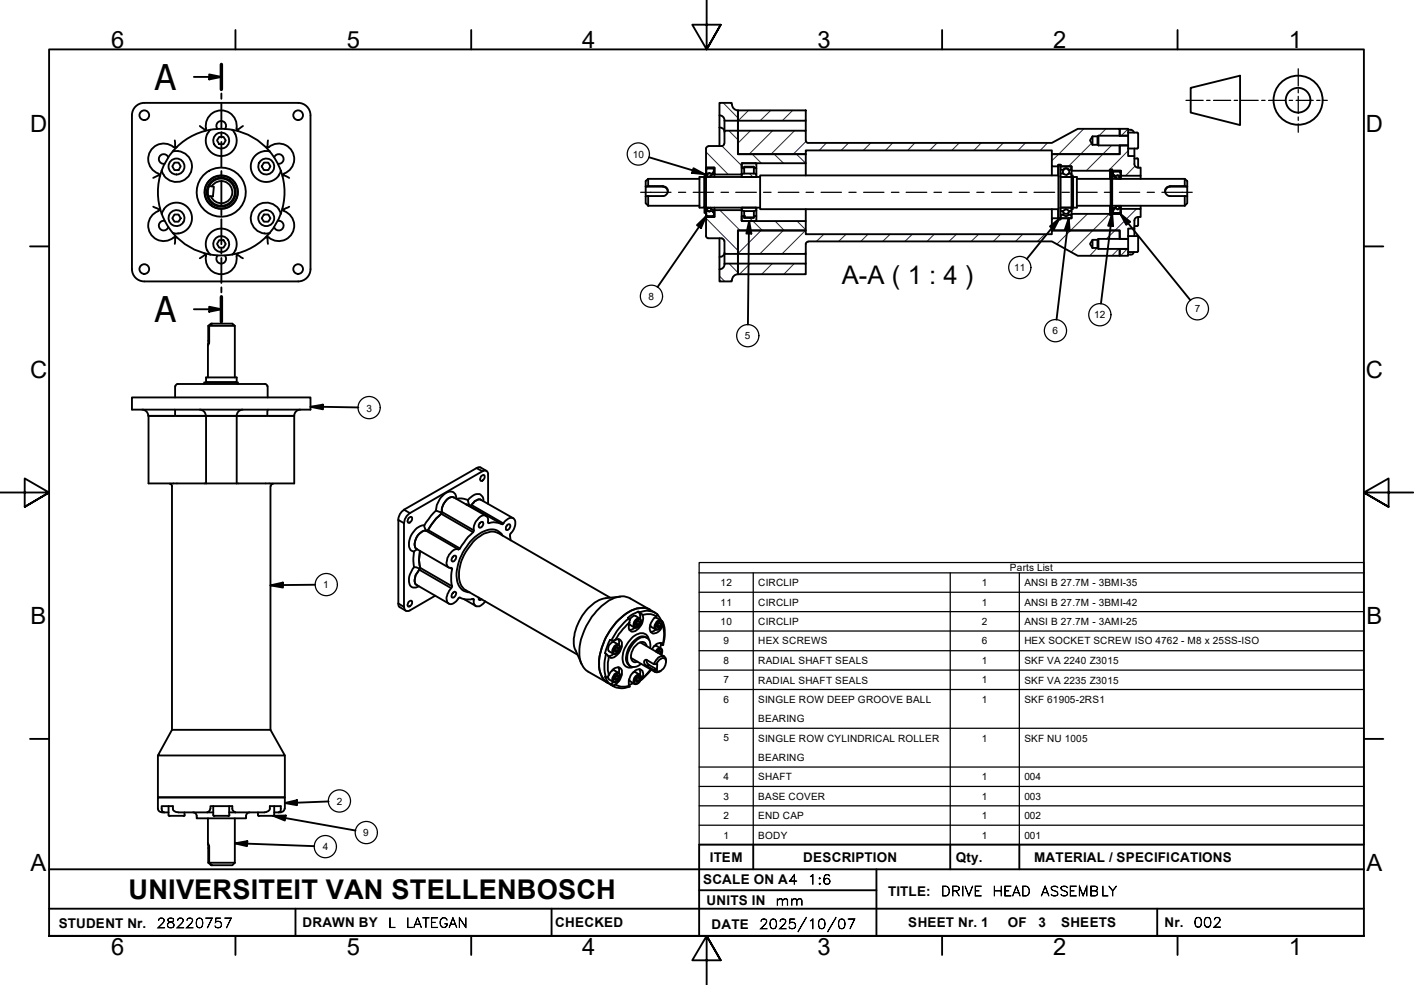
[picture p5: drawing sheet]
<svg xmlns="http://www.w3.org/2000/svg" width="287mm" height="200mm" viewBox="0 0 287 200" stroke-linecap="round" stroke-linejoin="round" font-family="sans-serif">
<!-- layer: Hatch -->
<g fill="none" stroke="#1e1e47" stroke-width=".2">
<path d="M143.4 30.9l4.5 4.5M144.9 34l-.2 .2M146.6 29.7l4.5 4.5M146.9 20.9l3 3M148 26.5l1.9 1.9M152 22.4l-2.1 2.1M152.2 35.2l.7 .7M152.4 26.5l-2.5 2.6M152.8 31.3l1.8 1.8M156.5 22.4l-2.1 2.1M156.9 26.5l-4.8 4.8M157.2 31.3l1.9 1.8"/>
<path d="M161 22.4l-2.1 2.1M161.4 26.5l-4.8 4.8M161.7 31.3l1.9 1.8M163.6 24.3l-.2 .2M163.7 28.7l-2.6 2.6M167.8 29l-1.4 1.5M172.3 29l-1.5 1.5M176.8 29l-1.5 1.5M181.3 29l-1.5 1.5M185.8 29l-1.5 1.5M190.3 29l-1.5 1.5M194.8 29l-1.5 1.5"/>
<path d="M199.3 29l-1.5 1.5M203.8 29l-1.6 1.5M208.3 29l-1.5 1.5M212.7 29l-1.4 1.5M216.8 35.4l-.3 .5M217.6 34l-.3 .5M220.1 26.2l-6.5 6.4M221.7 29.1l-4.7 4.7M224.6 26.2l-1.4 1.4M225.7 29.5l-5.1 5.2M226.5 35.7l-.2 .2M227.5 34.7l-.1 .2"/>
<path d="M229.1 26.2l-1.4 1.4M229.1 30.6l-4 4.1M230.5 33.7l-1.9 2M143.4 44.3l6.5 6.6M144 43.9l-.1 .2M145.1 42.8l-.3 .3M146.1 56.1l1.1 1M146.2 42.7l4.1 4.1M148.1 53.5l1.8 1.9M150.1 46.8l-.2 .3M150.6 42.6l.2 .2M152.2 44.3l2.6 2.5"/>
<path d="M152.3 53.5l-2.1 2.2M154.6 46.8l-4.7 4.7M156.8 53.5l-2.1 2.2M157.4 44.9l1.9 1.9M159.1 46.8l-4.8 4.8M161.3 53.5l-2.1 2.2M161.9 44.9l1.7 1.8M163.6 46.8l-4.8 4.8M163.6 51.2l-.3 .4M167.3 47.6l-1.5 1.4M171.8 47.6l-1.5 1.4M176.3 47.6l-1.5 1.4"/>
<path d="M180.8 47.6l-1.5 1.4M185.3 47.6l-1.5 1.4M189.7 47.6l-1.4 1.4M194.2 47.6l-1.5 1.4M198.8 47.6l-1.6 1.4M203.2 47.6l-1.5 1.4M207.7 47.6l-1.5 1.4M212.2 47.6l-1.5 1.4M215.1 44.6l-1.5 1.6M215.5 44.3l-.1 .1M215.7 43.6l-.3 .6M216.5 42.2l-.2 .5"/>
<path d="M220.9 43.4l-6.3 6.2M222.8 50.4l-1.5 1.5M225.3 43.4l-7.7 7.8M226.1 42.7l-.2 .2M226.9 41.8l-.5 .6M227.2 50.5l-1.4 1.4M228.9 50.5l-1.3 1.4M230.8 42.4l-6.1 6.1"/>
</g>
<!-- layer: Visible Edges(ISO) -->
<g fill="none" stroke="#000" stroke-width=".38">
<path d="M26.8 23.4v31.3M29.3 20.9a2.51 2.51 0 0 0-2.5 2.5M29.3 20.9h31.2a2.51 2.51 0 0 1 2.6 2.5M32.1 35.3l.3 .3v.2M32.4 35.4l-1.3 .7M32.8 34.7l.5 .9M34.2 32a.98 .98 0 0 0-1.2-.7 .98 .98 0 0 0-.7 1.2 .98 .98 0 0 0 1.1 .8M35.3 29.9a3.1 3.1 0 0 0-4.8 .8 3.1 3.1 0 0 0 1.7 4.5M35.4 33h.9l.4 .8-.4 .7h-.9l-.4-.7zM35.5 28.5l.1 1.5M35.9 29.8l-.4 .2-.2-.1M36.2 30.7a3.1 3.1 0 0 1 2.4 4.7 3.1 3.1 0 0 1-5.3 .2"/>
<path d="M36.2 30.7h-1.1M40.6 25.6l1.2 .8M41.8 26.1a3.1 3.1 0 0 1 3.1-3.7 3.1 3.1 0 0 1 3.1 3.7M41.8 26.1l-.1 .4-.2 .1M42.1 27.2a3.1 3.1 0 0 0 2.8 4.5 3.1 3.1 0 0 0 2.9-4.4M42.5 37.8a2.76 2.76 0 0 1 4.3-.8 2.76 2.76 0 0 1-.4 4.4 2.76 2.76 0 0 1-4.1-1.6M42.5 37.8l.9 .1-.2 2-.9-.1-.1-1.2zM42.7 26.4l-.6 .8M43 37.8a2.25 2.25 0 0 1 3.5-.4 2.25 2.25 0 0 1-.3 3.5 2.25 2.25 0 0 1-3.4-1.1M44.2 26.2a.98 .98 0 0 1 0-1.4 .98 .98 0 0 1 1.4 0 .98 .98 0 0 1 .1 1.4M44.5 27.8h.9l.4 .7-.4 .8h-.9l-.4-.8zM47.2 26.4a12.9 12.9 0 0 1 9.8 17"/>
<path d="M47.2 26.4a12.9 12.9 0 0 0-14.4 17M47.2 26.4l.6 .8M48.1 26v.3l.3 .3M49.3 25.6l-1.2 .8M53.6 33h.9l.4 .8-.4 .7h-.9l-.5-.7zM53.7 30.7h1.1M53.8 30.7a3.1 3.1 0 0 0-2.5 4.7 3.1 3.1 0 0 0 5.3 .2M54 29.8l.2 .2 .4-.1M54.4 28.5l-.1 1.5M54.6 29.9a3.1 3.1 0 0 1 4.7 .8 3.1 3.1 0 0 1-1.6 4.5M55.7 32a.98 .98 0 0 1 1.2-.7 .98 .98 0 0 1 .7 1.2 .98 .98 0 0 1-1.2 .8M57 34.7l-.4 .9"/>
<path d="M57.5 35.4l1.2 .7M57.7 35.3l-.2 .1-.1 .4M63.1 23.4v31.3M131.1 37.8l3.5 .1a1.05 1.05 0 0 1 1 1M131.1 37.9v3.4l.5 .5M131.6 39.8l-.5 .1M131.6 37.8h3a1.02 1.02 0 0 1 1 1 1.02 1.02 0 0 1-1 1h-3M131.6 37.8h-.5M131.6 36.3l-.5 .5v1M131.6 36.3v1.5M131.6 39.8v2M131.6 36.3h10.4"/>
<path d="M142 35.9h1.1v6.3h-1.1zM143.4 34.1v.3v-.2h1.6v.8h-.2M143.4 34.4v8.8h-.3v-7.8h.3M143.4 34v.1M143.4 35.9h11M143.4 34h1.6M143.4 34.4v1.5M143.5 34l-.1 .1M143.6 35.4v.4l.2 .1 .6-.3M143.6 35.8v.1M143.7 35.2h.1M143.7 35.2l-.1 .1"/>
<path d="M143.9 29.7l-.5 .3v.2M143.9 35.3l.1-.2 .2 .2M143.9 29.7h2.7M144.3 35.8v.1M144.8 35.1v.1h-.6M144.9 35l-.1 .1M145 34l.1 1.4-.7 .2M145.1 35.4v.5M146.1 25.9a.88 .88 0 0 1 1 .9M146.1 23.4a.98 .98 0 0 1 1 1M147.1 29.2l-.1 .2-.4 .3M147.1 29.1v-2.6h2.8v4.8h13.7v1.8h-13v2.3h-5.5v-1.4h-1.7v-3.8"/>
<path d="M147.1 24.5v2M148.6 21.1v-.2h-2.5v8.8M148.7 21.2a1.24 1.24 0 0 0 1.2 1.2v2.1l-2.8-.1M149.9 22.4h13.7v2.1h-13.7zM149.9 24.5v2M150.6 35.8l.2 .1M150.6 33.3v.9h.5v-.4h2v.4h.5v-.9M150.6 35.9v-.6l.5-.1 2.5 .1v.6M150.7 33.1h2.8M150.8 33.1l-.2 .2M151.1 34.2v1M151.1 34h2"/>
<path d="M153.1 34.2v1M153.4 33.1l.2 .2M153.6 35.8l-.2 .1M153.6 34.2v1.1M163.6 24.5v2M163.6 33.1v2.5M164.1 29h-.2l-.3-.5v-2h-13.7v4.8h13.7v-.8h50v.8h13.8v-1.8M213.6 33.8v1.8M214.9 33.8v1.8M214.9 33.5h.5v10.9h-.5zM214.9 35.6h-60.5v6.9h60.5M215.3 35.8l.1 .1"/>
<path d="M215.4 33.8h2.2v.9h7.8v-.3h.2M215.4 35.9h2.2M215.4 34.5h.6M215.4 33.8l-.1 .1M215.5 33.8h2.1M215.9 35.2a.67 .67 0 0 1 .6-1 .67 .67 0 0 1 .6 1M216 34.4l.5-.2 .5 .2M217 35.2h.6v.4M217 35.2l-.5 .3-.5-.3h-.6M217.5 33.8l.1 .7h-.6M217.6 35.8l-.1 .1M217.6 35.6h.3v6.9h-.3"/>
<path d="M217.6 34.7v.5M217.6 35.6v6.9M217.9 36.1h.1M217.9 35.9h.8v6.3h-.8zM218.7 36.3h6.9M221.9 29.4h1M221.9 27.7v1.7M222.9 27.7h-1l-.5 .8 .5 .9M223.1 27.6l-.2 .1v1.6l.2 .2M223.1 27.6v1.9M223.1 29.5h6M223.1 27.6h6"/>
<path d="M225.4 34.7v1.6M225.6 34.4h.3v9h-.3zM225.9 35.8l1.2 .5 .2-.2v-.3M225.9 36.3h14.7M225.9 34.7h1.6M226 34.7l-.1 .1M226.2 35.6v.1h.6M226.6 36h.1M226.7 36.1v.2M226.8 35.7l.2-.1 .1 .1M227.1 35.7h.2M227.3 35.7l.1 .1"/>
<path d="M227.3 36.1v.2M227.5 35v1.3M227.6 34.7v.1M227.6 34.7v.3l-.1-.1h-1.4v.6l.2 .1M227.6 35.7v.6M229.1 29.5v.1M229.1 27.5v.1M229.1 26.9v-.7h-1.7v1.4v-1.4h-8.5l-5.3 2.8h-49.5M229.1 26.9v3.3M229.1 29.5h-1.7v1.8h-13.8v2.5h1.3v-.3h.5M229.1 30.2v1.5h1.3v1.6M229.1 26.4h.6l.6 .5"/>
<path d="M229.1 30.2h1.8M229.1 26.9h1.8M230.4 32.2h.5M230.4 30.2v1.5M230.4 33.3a.73 .73 0 0 0 .7 .7M230.9 32.1l.2 .3M230.9 26.9l.2 .2M231.1 27.1v2.8l-.2 .3M231.1 32.4v1.6h.5v1.7h-4v-1h-1.7M231.6 35.7v.6M240.6 37.8h-3a1.02 1.02 0 0 0-1 1 1.02 1.02 0 0 0 1 1h3M240.6 39.8l.5 .1"/>
<path d="M240.6 37.8h.5M240.6 36.3l.5 .5v1M240.6 36.3v1.5M240.6 39.8v2M241.1 37.8l-3.5 .1a1.05 1.05 0 0 0-1 1M241.1 39.9v1.4l-.5 .5M241.1 37.9v2M26.8 54.6a2.51 2.51 0 0 0 2.5 2.6M31.1 42l1.3 .6M32.4 42.3l-.1 .4a3.2 3.2 0 0 0-1.9 4.5 3.2 3.2 0 0 0 4.9 1M32.8 43.4a12.9 12.9 0 0 0 14.4 8.3M33.3 42.5a3.1 3.1 0 0 1 5.3 .2 3.1 3.1 0 0 1-2.4 4.7"/>
<path d="M33.3 42.5l-.5 .9M33.4 44.8a.98 .98 0 0 0-1.1 .8 .98 .98 0 0 0 .7 1.2 .98 .98 0 0 0 1.2-.7M35.1 47.3l1.1 .1M35.3 48.2h.4l.2 .1M35.4 43.6h.9l.4 .7-.4 .7h-.9l-.4-.7zM35.6 48.1l-.1 1.4M41.5 51.5l.3 .3v.2M41.8 51.7l-1.2 .8M41.8 52a3.1 3.1 0 0 0 3.1 3.7 3.1 3.1 0 0 0 3.1-3.7M42.1 50.9a3.1 3.1 0 0 1 2.8-4.5 3.1 3.1 0 0 1 2.9 4.5M42.1 50.8l.6 .9M44.2 51.9a.98 .98 0 0 0 0 1.4 .98 .98 0 0 0 1.4 0 .98 .98 0 0 0 .1-1.4"/>
<path d="M44.5 48.8h.9l.4 .7-.4 .8h-.9l-.4-.8zM47.8 50.8l-.6 .9M48.1 51.7l1.2 .8M48.4 51.5l-.2 .1-.1 .4M53.6 43.6h.9l.4 .7-.4 .7h-.9l-.5-.7zM54.3 48.1l.1 1.4M54.6 48.2l-.2-.1-.4 .2M54.8 47.3l-1.1 .1M56.4 44.8a.98 .98 0 0 1 1.2 .8 .98 .98 0 0 1-.7 1.2 .98 .98 0 0 1-1.2-.7M56.6 42.5l.4 .9M56.6 42.5a3.1 3.1 0 0 0-5.3 .2 3.1 3.1 0 0 0 2.5 4.7M57 43.4a12.9 12.9 0 0 1-9.8 8.3"/>
<path d="M57.4 42.3v.2l.3 .3M57.7 42.9a3.1 3.1 0 0 1 1.6 4.5 3.1 3.1 0 0 1-4.7 .8M58.7 42l-1.2 .6M63.1 54.6a2.51 2.51 0 0 1-2.6 2.6l-31.2-.1M131.6 41.8h10.4M143.4 43.2v.5M143.4 42.2h11M143.4 44l.1 .1M143.4 44.1h1.6M143.4 42.2v1.5M143.6 42.2v.2M143.7 42.9h.1"/>
<path d="M143.9 48.4l-.3-.1-.2-.4v-3.8h1.7v-1.4h5.5v2.2h13v1.9h-13.7v4.8h-2.8v-2.7M143.9 48.4h2.7M143.9 42.8l.1 .2 .2-.2 .6 .1 .1 .2M144.3 42.2v.1M144.4 42.5l-.1-.2-.5-.1-.2 .2 .1 .5M144.4 42.4l.7 .3v1.2M144.8 43.1h.2v.8h-1.6v-.2v.4M145.1 42.2v.5M145.1 44l-.1 .1M146.1 48.4v8.7h2.5v-.2M146.1 54.7a1 1 0 0 0 1-1.2h2.8v2.2M146.6 48.5h.2l.3 .4"/>
<path d="M147.1 51.3a.96 .96 0 0 1-1 .9M147.1 51.6v1.9M149.9 53.5h13.7v2.2h-13.7zM149.9 51.6v1.9M149.9 55.7a1.24 1.24 0 0 0-1.2 1.2M150.6 44.7l.2 .2M150.6 44.8v-.9h.5v.4h2v-.4h.5v.9M150.6 42.2v.5l.5 .2M150.7 44.9h2.8M150.8 42.2l-.2 .1M151.1 42.9v1M151.1 44.1h2"/>
<path d="M153.1 42.9v1M153.4 42.2l.2 .1M153.6 44.7l-.2 .2M153.6 42.2v.5l-2.5 .2M153.6 42.7v1.2M163.6 42.5v2.4M163.6 51.6v1.9M164.1 49h49.5l5.3 2.9h8.5v-1.4M213.6 42.5v1.8M214.9 42.5v1.8M215.3 44.2l.1 .1M215.4 44.4v.2h-.5v-.3h-1.3v2.5h13.8v1.7v-1.7h-13.8v.8h-50v-.8h-13.7v4.8h13.7v-2.1l.3-.3 .2-.1"/>
<path d="M215.4 44.3h2.2v-.9h7.8v.3h.5v-.3h1.7v-1h4v1.7h-.5v1.6M215.4 42.9h.6M215.4 42.2h2.2M215.4 43.6h.6M215.4 42.2l-.1 .1M215.5 44.3h2.1M215.8 42.9a.67 .67 0 0 0 .7 .5 .67 .67 0 0 0 .7-.5M216 43.2v.4M216 43.6l.5 .3 .5-.3M216 42.8l.5-.3 .5 .3M217 43.2v.4h.6v.6M217.5 42.2l.1 .1"/>
<path d="M217.6 44.2l-.1 .1M217.6 42.5v.4h-.6M217.6 42.9v.5M217.9 42h.1M218.7 41.8h6.9M221.9 50.4h1M221.9 48.7v1.7M222.9 48.7h-1l-.5 .8 .5 .9M223.1 48.5l-.2 .2v1.7l.2 .1M223.1 48.5l6 .1M223.1 48.5v2M223.1 50.5h6"/>
<path d="M225.4 41.8v1.6M225.9 41.8h14.7M225.9 43.4h1.6M226 43.4h-.1M226.3 42.5l-.2 .1v.6h1.4l.1-.1v.2M226.6 42.1l-.7 .2M226.6 42l.5-.2 .2 .2v.3M226.7 41.8v.1M226.8 42.4h-.6v.1M226.8 42.4l.2 .1 .1-.1M227.1 42.4h.2M227.3 41.8v.2"/>
<path d="M227.4 42.3l-.1 .1M227.5 41.8v1.3M227.6 41.8v.6M227.6 43.3v.1M229.1 50.5v.1M229.1 50.5h-1.7v1.4h1.7v-.7M229.1 47.9v3.3M229.1 51.2h1.8M229.1 47.9h1.8M230.3 51.2l-.4 .5h-.8M230.4 45.9h.5M230.4 46.4v1.5"/>
<path d="M230.9 47.9l.2 .2M231.1 44.1a.73 .73 0 0 0-.7 .7v1.6h-1.3v1.5M231.1 45.7l-.2 .2M231.1 48.1v2.9l-.2 .2M231.6 41.8v.6M35.6 78.4v2.3M36.1 78h17.7M36.1 78h-.2l-.3 .5M41.5 78v-.3h6.8v.3M41.8 76.6h6.3v1h-6.3zM42 77.6v.1M42.2 70.2v6.4"/>
<path d="M42.3 66.2l.6-.5h4.3l.5 .5h-5.2v3.4l-.3 .6zM43.1 65.7l-.6 .5M47.7 66.2v10.4M47.9 77.6v.1M53.8 78l.4 .2 .1 .3M54.4 78.4v2.3M26.8 80.7h36.3v2.5h-36.3zM28.9 83.2a1.24 1.24 0 0 1 1.2 1.2M30.2 84.5h29.6v13.7h-29.6zM34.4 98.2l.3 .1 .2 .4v49.5M35.5 83.2l.1 1.3M40.5 83.2a1.24 1.24 0 0 1 1.3 1.2"/>
<path d="M41.8 84.5v13.7M49.3 83.2a1.24 1.24 0 0 0-1.2 1.2v13.8M54.4 83.2l-.1 1.3M54.9 98.7v49.5M55.5 98.2l-.4 .3-.1 .2M61 83.2a1.24 1.24 0 0 0-1.2 1.2M97.7 96.8l.4-.3a.54 .54 0 0 1 .4 .5 .54 .54 0 0 1-.4 .5l-.3 .2-.2-.1-.1-.3zM98.8 95.6l-1.3-.7h-.5l-15 8.6a2.53 2.53 0 0 0-1.1 2.1v17.2l.2 .5 1.3 .7M83.1 105.2l.3-.2a.54 .54 0 0 1 .3 .5 .54 .54 0 0 1-.3 .5l-.5 .2-.2-.3zM84.1 115.2h.4l.8 .3M84.7 111.6l-.6 .4M85.3 111.9l-.2 1.8 .2 1.6-.1 .3a2.74 2.74 0 0 0-.7 3.1l6.6 3.9"/>
<path d="M86.2 106.7l.2 .7 .3 .4M88.5 103.7l1.2 .4M92.2 112.8h.3a.71 .71 0 0 1 0 .8 .71 .71 0 0 1-.7 .4 .9 .9 0 0 1 .4-1.2zM94.6 119.8l22.6 13.1M94.7 102.4l.7 .3 .3-.1a2.12 2.12 0 0 1 1.8-1.2l6.7 3.8M95.1 101.5a1.37 1.37 0 0 0 .4 1.2M97.4 106.2l.3-.2a.46 .46 0 0 1 .5 .3 .46 .46 0 0 1-.3 .6l-.4 .3-.2-.1-.1-.5zM98.7 104.8l-6.5-3.8a1.63 1.63 0 0 0-2 1.1 3.7 3.7 0 0 0-.5 2.2 13.5 13.5 0 0 0-2.9 3.5 2.09 2.09 0 0 0-2.3 1.7 1.58 1.58 0 0 0 .1 2l6.5 3.8M99.1 102.3v-5.9a.71 .71 0 0 0-.3-.8 .71 .71 0 0 0-.8 .1l-14.8 8.5a2.86 2.86 0 0 0-1.2 2v17.1a.75 .75 0 0 0 .4 .7 .75 .75 0 0 0 .8 0l5.2-3M101.2 108.3l22.7 13M103.1 106.6l.3-.2a.68 .68 0 0 1 .1 .8 .68 .68 0 0 1-.8 .4v-.5zM103.7 109.7l-.1-1.1a3 3 0 0 0 .9-3.1 1.14 1.14 0 0 0-1.8 .2l-.7 .8a3.8 3.8 0 0 0-2.8-.3 1.39 1.39 0 0 0-.8-1.6 2.9 2.9 0 0 0-2.2 3.3 17.1 17.1 0 0 0-2.9 3.6 1.95 1.95 0 0 0-2.1 1.1 2.75 2.75 0 0 0-.3 2.4l.3 .3 .6 .1a11.1 11.1 0 0 0 0 3.7l-.1 .3a2.84 2.84 0 0 0-.8 3 1.14 1.14 0 0 0 1.7-.3l.7-.8a4.7 4.7 0 0 0 2.9 .4 1.02 1.02 0 0 0 .3 1.2 1.02 1.02 0 0 0 1.4-.1l.7-.7"/>
<path d="M82.9 122.3l.5-.3a.54 .54 0 0 1 .3 .5 .54 .54 0 0 1-.3 .5l-.3 .2-.2-.1-.2-.2zM92.1 120.3l.2-.2a.58 .58 0 0 1 .4 .6 .58 .58 0 0 1-.4 .5l-.4 .1a.61 .61 0 0 1 .2-1zM94.2 121.7l2.4 1.4M97.2 121.3l.1 .5 .2 .1 .3-.2M123.5 137.4l.1 .5 1 .6M123.9 129.9a1.8 1.8 0 0 0 1.6-.1 1.12 1.12 0 0 1 .8 1.5 2.89 2.89 0 0 1-2.3 2.3l-1.1-.9zM124.3 136.2l.4-.1 1 .6M124.6 138.5l-.7 .4-.6-.6-.4-.9a.44 .44 0 0 0 .5 .1 .44 .44 0 0 0 .2-.4 2.3 2.3 0 0 1 2.1-1.6 1.72 1.72 0 0 1 .2 2.5 1.69 1.69 0 0 1-1.5 1.1l-.5-.2M124.6 132.8l-.6 .4h-.4M124.8 132l.2-.1 .4 .3M124.8 137.7l.2-.1 .4 .3M125 131.6l.4-.2 .2 .2-.2 .6-.4 .2-.2-.3z"/>
<path d="M125 131.6v.3M125 137.3v.3M125.3 137.2l.3 .2-.2-.3-.4 .3-.2 .5 .2 .2 .4-.2 .2-.5M125.3 131.4l.3 .2M125.5 129.8l.2 .4v.7M125.5 135.5l.2 .4v.8M125.7 130.9l-.9-.5a1.17 1.17 0 0 0-1.3 1.2l.1 .6 1 .6M125.7 130.9a1.17 1.17 0 0 1 0 1.3 1.17 1.17 0 0 1-1.1 .6M125.7 136.7a1.17 1.17 0 0 1 0 1.2 1.17 1.17 0 0 1-1.1 .6M126 121.2l-3 .3a8.2 8.2 0 0 0-5.4 4.7 8.4 8.4 0 0 0-.9 5.5l1.4 3.1M127.5 125.5l1-.8 1.1-.5 .4 .3a1.4 1.4 0 0 1 .5 1.8 2.58 2.58 0 0 1-2.2 2 1.71 1.71 0 0 1-.5-2.1l.1-.4zM127.8 135.2l.3 .1"/>
<path d="M127.9 126a1.12 1.12 0 0 1 1.2-.9l.8 .5a1.17 1.17 0 0 1 .1 1.3 1.17 1.17 0 0 1-1.2 .5l-.9-.5-.1-.4M128.1 133.6l4.9 2.9M128.6 136.6l.4-.1 .9 .5a1.17 1.17 0 0 1 .1 1.3 1.17 1.17 0 0 1-1.2 .6l-.9-.6-.1-.4M128.6 138.7l-.8 .4M128.9 127.4l-.6 .5-.5 .1M129.2 138l.5 .3M129.2 126.6l.5 .3M129.2 126.6h.1M129.3 126.3l.4-.3 .2 .3-.2 .6-.4 .2-.2-.3zM129.3 126.2l-.1 .4M129.3 137.7l.4-.2 .2 .2-.2 .6-.4 .2-.2-.3zM129.3 137.7l-.1 .3"/>
<path d="M129.5 126.1l.4 .2M129.5 137.5l.4 .2M129.6 124.2l.4 .6v.8M129.9 135.9l.1 .6v.5M130 130.4l4.9 2.9M130 138.2a1.38 1.38 0 0 0 0-2.3 2.69 2.69 0 0 0-2.1 3.5 4.2 4.2 0 0 1-4.5-.7M131.1 129.4l.3 .1M131.3 131.2a1 1 0 0 0-.7-.9 1 1 0 0 0-1.1 .4 2.87 2.87 0 0 0-1.1 3.5l.1 .1a.79 .79 0 0 0 1 .1M131.3 134l.2 .7 1.9 1.3h-.2M132 123.8l1.5 .9-.1 .3a3.2 3.2 0 0 0-1.3 3.2 1.03 1.03 0 0 0 1.7 0 1.98 1.98 0 0 0 .9-1.8l-.3-.3M132 131.6a1.69 1.69 0 0 0-1.1-2.3 3.8 3.8 0 0 0-3.1 2.8 2.4 2.4 0 0 0 .5 3.3h.9l1-.6M132 123.8a5 5 0 0 0-5.3 1.2 13 13 0 0 0-5 11l.5 1.4a2.53 2.53 0 0 0 1.2 1.3"/>
<path d="M132 123.8l-4-2.3a4.4 4.4 0 0 0-4.8 .8 13 13 0 0 0-5.5 11.3l.3 1 1.1 1.5 4.3 2.6M132.1 126.9l.2 .4 .9 .5M132.3 136l-2.1 2M132.7 136h.5M132.7 136a.84 .84 0 0 0 1.5 .2M132.8 134.9l-1.4-.9a.52 .52 0 0 0-.6 .4 .52 .52 0 0 0 .3 .7l1.6 .9M132.8 134.9h.5M132.8 131.3l.5-.2 .9 .6a.91 .91 0 0 1 .1 1.2M132.8 125.5l.5-.1 .9 .6a1.17 1.17 0 0 1 .1 1.3 1.17 1.17 0 0 1-1.1 .5M133.2 127.8l-.7 .5h-.4M133.3 134.9l.2-.1-.1 1.2M133.3 134.9a1.63 1.63 0 0 1 1.5-1.2 1.07 1.07 0 0 1 .2 1.6 1.27 1.27 0 0 1-1.7 .9l-.1-.2"/>
<path d="M133.5 127l.5 .3M133.5 124.8l.7 1.1M133.6 132.3l-.1 .2 .5-.4 .2 .3-.2 .4M133.6 126.7l.4-.3 .2 .3-.2 .6-.4 .1-.3-.2zM133.6 126.6l-.1 .3M133.9 132.2l.3 .2M133.9 126.5l.3 .2M134.1 130.6a.78 .78 0 0 1-.1 1M134.2 130.8l.5 .2a.52 .52 0 0 0-.3-.5 .52 .52 0 0 0-.6 .1l-.5 .2-.9 1M134.6 126.4a7.4 7.4 0 0 1 .1 4.5M135.3 134.4a.91 .91 0 0 0-.5-1.1 .91 .91 0 0 0-1.1 .2l-.9 1.4M32.1 153.4v8.5h25.7v-8.5"/>
<path d="M34.9 148.2l-2.8 5.2h25.7l-2.9-5.2M34.9 148.2h20M32.8 165h1.4M33.3 165a.68 .68 0 0 1-.5-.8v-.5h2.3v.5a1.04 1.04 0 0 0 1.1 .8h7.1M34.2 165.5l.2 .2M34.2 163.7v1.8M34.4 165.7h2.9M37.5 165v.5M37.5 165.5l-.2 .2M39.2 165a.73 .73 0 0 1 .7 .7M39.9 165.7v.5h10.1v-.5M42.1 165l.6-.5v-.8h4.5v.8l.6 .5"/>
<path d="M42.2 166.2v5.1M42.5 175.2v-3.4l-.3-.6 .1 4 .6 .5h.2M42.5 175.2l.6 .5M42.5 175.2h5.2M43.3 165.5l.2 .2M43.3 163.7v1.8M43.5 165.7h2.9M46.5 165h7.2a1.03 1.03 0 0 0 1.1-1.3h2.2v.5a.58 .58 0 0 1-.4 .8M46.5 163.7v1.8M46.6 165.5l-.2 .2M47.7 175.2l-.5 .5h-4.1M47.7 166.2v9"/>
<path d="M50.7 165a.73 .73 0 0 0-.7 .7M52.4 165v.5M52.4 165.5l.2 .2M52.6 165.7h2.9M55.7 163.7v1.8M55.7 165h1.4M55.7 165.5l-.2 .2M57.8 164.2a.73 .73 0 0 1-.7 .7M57.8 164.2v-2.3h-25.7v2.3a.73 .73 0 0 0 .7 .7"/>
<circle cx="29.3" cy="23.4" r=".98"/>
<circle cx="35.8" cy="33.8" r="1.62"/>
<circle cx="44.9" cy="39" r="2.95"/>
<circle cx="44.9" cy="39" r="3.4"/>
<circle cx="44.9" cy="28.5" r="1.62"/>
<circle cx="44.9" cy="39" r="5"/>
<circle cx="44.9" cy="39" r="3.3"/>
<circle cx="54.1" cy="33.8" r="1.62"/>
<circle cx="60.5" cy="23.4" r=".98"/>
<circle cx="29.3" cy="54.6" r=".98"/>
<circle cx="35.8" cy="44.3" r="1.62"/>
<circle cx="44.9" cy="49.6" r="1.62"/>
<circle cx="54.1" cy="44.3" r="1.62"/>
<circle cx="60.5" cy="54.6" r=".98"/>
</g>
<g fill="#000">
<circle cx="143.1" cy="36.1" r=".19"/>
<circle cx="143.1" cy="42" r=".19"/>
<circle cx="151.1" cy="43.9" r=".19"/>
<circle cx="153.1" cy="43.9" r=".19"/>
</g>
<!-- layer: Visible Tangent Edges(ISO) -->
<g fill="none" stroke="#000" stroke-width=".38">
<path d="M96.8 95.1l1.2 .6M80.9 105.6l1.1 .6M82 103.5l1.2 .7M85.2 115.7l6.4 3.7M85.3 115.3l6.5 3.8M86.6 107.8l6.5 3.8M86.9 107.6l6.5 3.8M89.6 104.3l6.5 3.8M89.7 103.9l6.5 3.8M91.4 115.3l.4 .3M92.6 101.3a1.28 1.28 0 0 0-.6-1.4 1.28 1.28 0 0 0-1.6 .3 5 5 0 0 0-1.9 3.5l-1 1.1-1.3 1.9a3.8 3.8 0 0 0-3.1 3.5 1.44 1.44 0 0 0 1 1.8l-.2 1.3 .2 1.9a3.5 3.5 0 0 0-.8 3.7l.6 .4h.6l.6-.2M92.8 101.3l.9-.1 1.4 .3a2.27 2.27 0 0 1 2.5-1l.2 .1a1.15 1.15 0 0 1 .4 1.1"/>
<path d="M95.4 102.7l6.5 3.7M95.8 102.6l6.4 3.7M99.1 106.1l.2 .1M101.2 108.3a4.1 4.1 0 0 0-4.2 .9 10.1 10.1 0 0 0-3.7 8.6l.4 1.2 .9 .8M102 108.8a2.65 2.65 0 0 0-3.7-.9 10.3 10.3 0 0 0-5.5 10.1 2.65 2.65 0 0 0 2.6 2.3M80.9 122.6l1.1 .7M95.9 121.6l.3 .2M123.1 132.8a9 9 0 0 0 0 4.7M123.6 133.3l-.2 1.3v1.5l.2 1M124.1 139.1l.4 .2M124.8 131.4a.56 .56 0 0 1 .9-.3 .56 .56 0 0 1 .1 .9 .87 .87 0 0 1-1.1 .7l-.2-.4zM124.8 137.2a.56 .56 0 0 1 .9-.4 .56 .56 0 0 1 .1 .9 .87 .87 0 0 1-1.1 .7l-.2-.4z"/>
<path d="M125 139l1.1 .4 1.7-.1M125.7 130.9a1.2 1.2 0 0 0-1.3 1.6l.2 .3M125.7 136.7a1.2 1.2 0 0 0-1.3 1.5l.2 .3M127.7 125.6a13.3 13.3 0 0 0-3.6 4.4M127.8 126.4l-1.3 1.4-1.5 2.1M129.3 125.9a.47 .47 0 0 1 .6-.2 .47 .47 0 0 1 .2 .7 1.05 1.05 0 0 1-1.1 1 1.05 1.05 0 0 1 .3-1.5zM129.3 137.4a.47 .47 0 0 1 .6-.3 .47 .47 0 0 1 .2 .7 1.05 1.05 0 0 1-1.1 1 1.05 1.05 0 0 1 .3-1.4zM129.9 124.3l.5-.1a3.7 3.7 0 0 1 2.7 .3M129.9 125.6a1.25 1.25 0 0 0-1.2 1.6l.1 .2M129.9 137a1.25 1.25 0 0 0-1.2 1.6l.1 .3M130.5 124.9l1.7-.2 1.1 .5M131.1 129.4a1.92 1.92 0 0 0-2.3 .7 4.6 4.6 0 0 0-1.5 4.5l.5 .6"/>
<path d="M131.8 129.9a1.56 1.56 0 0 0-2.5-1.1 5.4 5.4 0 0 0-2.6 6.1l.4 .4 .5 .3 1-.2M131.8 135l-.5 .2M132.1 136l-1.6 1.7M133.3 132.4a.64 .64 0 0 1 .4-.6 .64 .64 0 0 1 .7 .3l-.2 .8M133.4 126.5a.56 .56 0 0 1 .8-.4 .56 .56 0 0 1 .2 .9 .87 .87 0 0 1-1.2 .7l-.1-.4zM134.2 131.7l-.6 .1-.4 .5M134.2 126a1.2 1.2 0 0 0-1.2 1.6l.2 .2M134.6 127.1l.3 1.4-.3 2.2"/>
</g>
<!-- layer: Symbols(ISO) -->
<g fill="none" stroke="#000" stroke-width=".25">
<path d="M142 116.3v-2.1h135v2.1M142 116.3v55.2h135v-55.2M142 116.3h135M153 116.3v55.2M193 116.3v55.2M207 116.3v55.2M142 120.3h135M142 124.2h135M142 128.1h135M142 132.1h135M142 136.1h135M142 140h135"/>
<path d="M142 147.9h135M142 155.8h135M142 159.7h135M142 163.6h135M142 167.6h135"/>
<circle cx="129.6" cy="31.3" r="2.25"/>
<circle cx="207.1" cy="54.3" r="2.25"/>
<circle cx="132.3" cy="60.2" r="2.25"/>
<circle cx="151.9" cy="68.2" r="2.25"/>
<circle cx="214.3" cy="67.2" r="2.25"/>
<circle cx="223.4" cy="63.9" r="2.25"/>
<circle cx="243.2" cy="62.7" r="2.25"/>
<circle cx="75" cy="82.8" r="2.25"/>
<circle cx="66.3" cy="118.7" r="2.25"/>
<circle cx="66.1" cy="171.9" r="2.25"/>
<circle cx="68.9" cy="162.7" r="2.25"/>
<circle cx="74.4" cy="169.1" r="2.25"/>
</g>
<!-- layer: Section View Lines(ISO) -->
<g fill="none" stroke="#000" stroke-width=".38">
<path d="M39.4 15.6h5.6M42.5 15.1l2.5 .5-2.5 .5zM45 13.1v5.1M45 19v1.1M45 21v5M45 26.9v1M45 28.8v5M45 34.7v1.1M45 36.7v5M45 42.6v1.1M45 44.5v5.1M45 50.5v1"/>
<path d="M45 52.4v5.1M45 58.4v1M39.4 62.8h5.6M42.5 62.3l2.5 .5-2.5 .5zM45 60.3v5"/>
</g>
<path d="M45 13.1v5.1M45 60.3v5" fill="none" stroke="#000" stroke-width=".7"/>
<path d="M42.5 15.1l2.5 .5-2.5 .5zM42.5 62.3l2.5 .5-2.5 .5z" fill="#000"/>
<!-- layer: Border_0 -->
<g fill="none" stroke="#000" stroke-width=".38">
<path d="M47.8 6.1v3.9M95.7 6.1v3.9M143.5 0v10l-2.9-5h5.8l-2.9 5 2.9-5M191.3 6.1v3.9M239.1 6.1v3.9M6.1 50h3.9M277 50h3.9M0 100h10l-5-2.8v5.7l5-2.9-5 2.9M287 100h-10l5-2.8v5.7l-5-2.9 5 2.9M6.1 150.1h3.9M277 150.1h3.9M10 190.1v-180.1h267v180.1h-267h267"/>
<path d="M47.8 190.1v3.8M95.7 190.1v3.8M146.4 195l-2.9-4.9 2.9 4.9h-5.8l2.9-4.9v9.9M191.3 190.1v3.8M239.1 190.1v3.8"/>
</g>
<!-- layer: Sketch Geometry(ISO) -->
<g fill="none" stroke="#000" stroke-width=".38">
<path d="M241.8 17.8l10-2.4v10l-10-2.5zM10 176.5h267M153 171.5v5M178 176.5v13.6M193 171.5v5M207 171.5v5M277 171.5h-135v18.6M10 190.1h267M10 184.5h267M60 184.5v5.6M112 184.5v5.6M142 180.8h36"/>
<path d="M235 184.5v5.6"/>
<circle cx="263.6" cy="20.4" r="5"/>
<circle cx="263.6" cy="20.4" r="2.51"/>
</g>
<g fill="none" stroke="#000" stroke-width=".25">
<path d="M263.7 14v3.5M263.7 18.2v.7M263.7 19.6v3.5M240.9 20.4h3.4M245 20.4h.7M246.4 20.4h3.5M250.6 20.4h.7M252 20.4h3.5M256.2 20.4h.7M257.6 20.4h3.5M261.8 20.4h.7M263.2 20.4h3.5"/>
<path d="M263.7 23.7v.7M263.7 25.1v1.8M267.4 20.4h.7M268.8 20.4h.8"/>
</g>
<!-- layer: Symbols(ISO) -->
<g fill="none" stroke="#000" stroke-width=".38">
<path d="M131.8 31.9l11.3 3.5M140.8 34.2l2.3 1.2-2.6-.3zM141.5 45.7l1.9-1.8-1 2.4zM143.4 43.9l-9.9 14.4M152.1 44.9l.5 2.5h-1zM152.1 44.9l-.2 21M213.2 46l1.9-1.6-1.1 2.2zM215.1 44.4l-6.6 8.2M217 44.3l.2 2.6-1-.2zM217 44.3l-2.4 20.6M225.9 43.4l.2 2.5-1.1-.1zM225.9 43.4l-2.3 18.3"/>
<path d="M227.5 43.4l2 1.6-.8 .7zM227.5 43.4l14.2 17.6M63.1 82.6l2.5-.4v.9zM63.1 82.6l9.7 .1M54.9 118.9l2.6-.6v1zM64 118.7l-9.1 .2M47.7 171.3l2.5-.5v1zM47.7 171.3l16.1 .5M55.5 165.7l2.5-.1-.2 1zM55.5 165.7l16.7 3M57.8 163.1l2.5-.6v1zM66.7 162.8l-8.9 .3"/>
</g>
<path d="M140.8 34.2l2.3 1.2-2.6-.3zM141.5 45.7l1.9-1.8-1 2.4zM152.1 44.9l.5 2.5h-1zM213.2 46l1.9-1.6-1.1 2.2zM217 44.3l.2 2.6-1-.2zM225.9 43.4l.2 2.5-1.1-.1zM227.5 43.4l2 1.6-.8 .7zM63.1 82.6l2.5-.4v.9zM54.9 118.9l2.6-.6v1zM47.7 171.3l2.5-.5v1zM55.5 165.7l2.5-.1-.2 1zM57.8 163.1l2.5-.6v1z" fill="#000"/>
<!-- layer: Centerline(ISO) -->
<g fill="none" stroke="#000" stroke-width=".25">
<path d="M130.1 39.1h6.2M137.8 39.1h1.5M140.8 39.1h4.1M146.4 39.1h1.6M149.4 39.1h4.2M155.1 39.1h1.5M158.1 39.1h4.1M163.7 39.1h1.5M166.8 39.1h4.1M172.4 39.1h1.5M175.4 39.1h4.1M181 39.1h1.6"/>
<path d="M184 39.1h4.2M189.7 39.1h1.5M192.7 39.1h4.1M198.4 39.1h1.4M201.4 39.1h4.1M207 39.1h1.5M210 39.1h4.2M215.6 39.1h1.6M218.6 39.1h4.2M224.3 39.1h1.5M227.3 39.1h4.2M233 39.1h1.4"/>
<path d="M236 39.1h6.1"/>
</g>
<g font-size="7.2">
<text x="31.4" y="18.2">A</text>
<text x="31.4" y="65.4">A</text>
</g>
<text font-size="5.5" x="26.1" y="182.6">UNIVERSITEIT VAN STELLENBOSCH</text>
<text font-size="5.2" x="170.9" y="57.7">A-A ( 1 : 4 )</text>
<g font-size="4.8">
<text x="22.5" y="9.7">6</text>
<text x="70.4" y="9.7">5</text>
<text x="118.2" y="9.7">4</text>
<text x="166.1" y="9.7">3</text>
<text x="213.9" y="9.7">2</text>
<text x="261.7" y="9.7">1</text>
<text x="6.1" y="26.8">D</text>
<text x="277.4" y="26.8">D</text>
<text x="6.1" y="76.8">C</text>
<text x="277.4" y="76.8">C</text>
<text x="6.2" y="126.7">B</text>
<text x="277.5" y="126.7">B</text>
<text x="6.2" y="176.8">A</text>
<text x="277.5" y="176.8">A</text>
<text x="22.5" y="193.9">6</text>
<text x="70.4" y="193.9">5</text>
<text x="118.2" y="193.9">4</text>
<text x="166.1" y="193.9">3</text>
<text x="213.9" y="193.9">2</text>
<text x="261.7" y="193.9">1</text>
</g>
<g font-size="2.7">
<text x="142.8" y="179.6">SCALE ON A4</text>
<text x="144.1" y="175.1">ITEM</text>
<text x="163.1" y="175.1">DESCRIPTION</text>
<text x="164" y="179.6">1:6</text>
<text x="194.1" y="175">Qty.</text>
<text x="210" y="175">MATERIAL / SPECIFICATIONS</text>
<text x="143.5" y="183.8">UNITS IN</text>
<text x="157.5" y="183.8">mm</text>
<text x="180.3" y="181.9">TITLE:</text>
<text x="191.1" y="181.9">DRIVE</text>
<text x="201.5" y="181.9">HEAD</text>
<text x="211.4" y="181.9">ASSEMBLY</text>
<text x="11.9" y="188.4">STUDENT Nr.</text>
<text x="31.8" y="188.4">28220757</text>
<text x="61.4" y="188.3">DRAWN BY</text>
<text x="78.8" y="188.3">L</text>
<text x="82.4" y="188.3">LATEGAN</text>
<text x="112.8" y="188.3">CHECKED</text>
<text x="144.5" y="188.6">DATE</text>
<text x="154.2" y="188.6">2025/10/07</text>
<text x="184.5" y="188.3">SHEET Nr. 1</text>
<text x="204.7" y="188.3">OF</text>
<text x="210.9" y="188.3">3</text>
<text x="215.5" y="188.3">SHEETS</text>
<text x="236.5" y="188.3">Nr.</text>
<text x="242.4" y="188.3">002</text>
</g>
<g font-size="2">
<text x="128.5" y="32">10</text>
<text x="206" y="55.1">11</text>
<text x="131.7" y="60.9">8</text>
<text x="222.2" y="64.6">12</text>
<text x="242.6" y="63.4">7</text>
<text x="151.3" y="68.9">5</text>
<text x="213.7" y="67.9">6</text>
<text x="74.4" y="83.6">3</text>
<text x="65.7" y="119.4">1</text>
<text x="146.3" y="119.1">12</text>
<text x="154" y="119.1">CIRCLIP</text>
<text x="199.4" y="119.1">1</text>
<text x="205.1" y="116">Parts List</text>
<text x="208" y="119.1">ANSI B 27.7M - 3BMI-35</text>
<text x="146.3" y="123">11</text>
<text x="154" y="123">CIRCLIP</text>
<text x="199.4" y="123">1</text>
<text x="208" y="123">ANSI B 27.7M - 3BMI-42</text>
<text x="146.3" y="126.9">10</text>
<text x="146.9" y="130.9">9</text>
<text x="154" y="126.9">CIRCLIP</text>
<text x="154" y="130.9">HEX SCREWS</text>
<text x="199.4" y="126.9">2</text>
<text x="199.4" y="130.9">6</text>
<text x="208" y="126.9">ANSI B 27.7M - 3AMI-25</text>
<text x="208" y="130.9">HEX SOCKET SCREW ISO 4762 - M8 x 25SS-ISO</text>
<text x="146.9" y="134.8">8</text>
<text x="154" y="134.9">RADIAL SHAFT SEALS</text>
<text x="199.4" y="134.8">1</text>
<text x="208" y="134.9">SKF VA 2240 Z3015</text>
<text x="146.9" y="138.7">7</text>
<text x="146.9" y="142.7">6</text>
<text x="154" y="138.8">RADIAL SHAFT SEALS</text>
<text x="154" y="142.7">SINGLE ROW DEEP GROOVE BALL</text>
<text x="199.4" y="138.7">1</text>
<text x="199.4" y="142.7">1</text>
<text x="208" y="138.8">SKF VA 2235 Z3015</text>
<text x="208" y="142.7">SKF 61905-2RS1</text>
<text x="154" y="146.7">BEARING</text>
<text x="146.9" y="150.6">5</text>
<text x="154" y="150.6">SINGLE ROW CYLINDRICAL ROLLER</text>
<text x="154" y="154.6">BEARING</text>
<text x="199.4" y="150.6">1</text>
<text x="208" y="150.6">SKF NU 1005</text>
<text x="146.9" y="158.5">4</text>
<text x="154" y="158.5">SHAFT</text>
<text x="199.4" y="158.5">1</text>
<text x="208" y="158.5">004</text>
<text x="68.4" y="163.4">2</text>
<text x="146.9" y="162.4">3</text>
<text x="146.9" y="166.4">2</text>
<text x="154" y="162.4">BASE COVER</text>
<text x="154" y="166.4">END CAP</text>
<text x="199.4" y="162.4">1</text>
<text x="199.4" y="166.4">1</text>
<text x="208" y="162.4">003</text>
<text x="208" y="166.4">002</text>
<text x="65.5" y="172.7">4</text>
<text x="73.8" y="169.8">9</text>
<text x="146.9" y="170.3">1</text>
<text x="154" y="170.3">BODY</text>
<text x="199.4" y="170.3">1</text>
<text x="208" y="170.3">001</text>
</g>
</svg>
